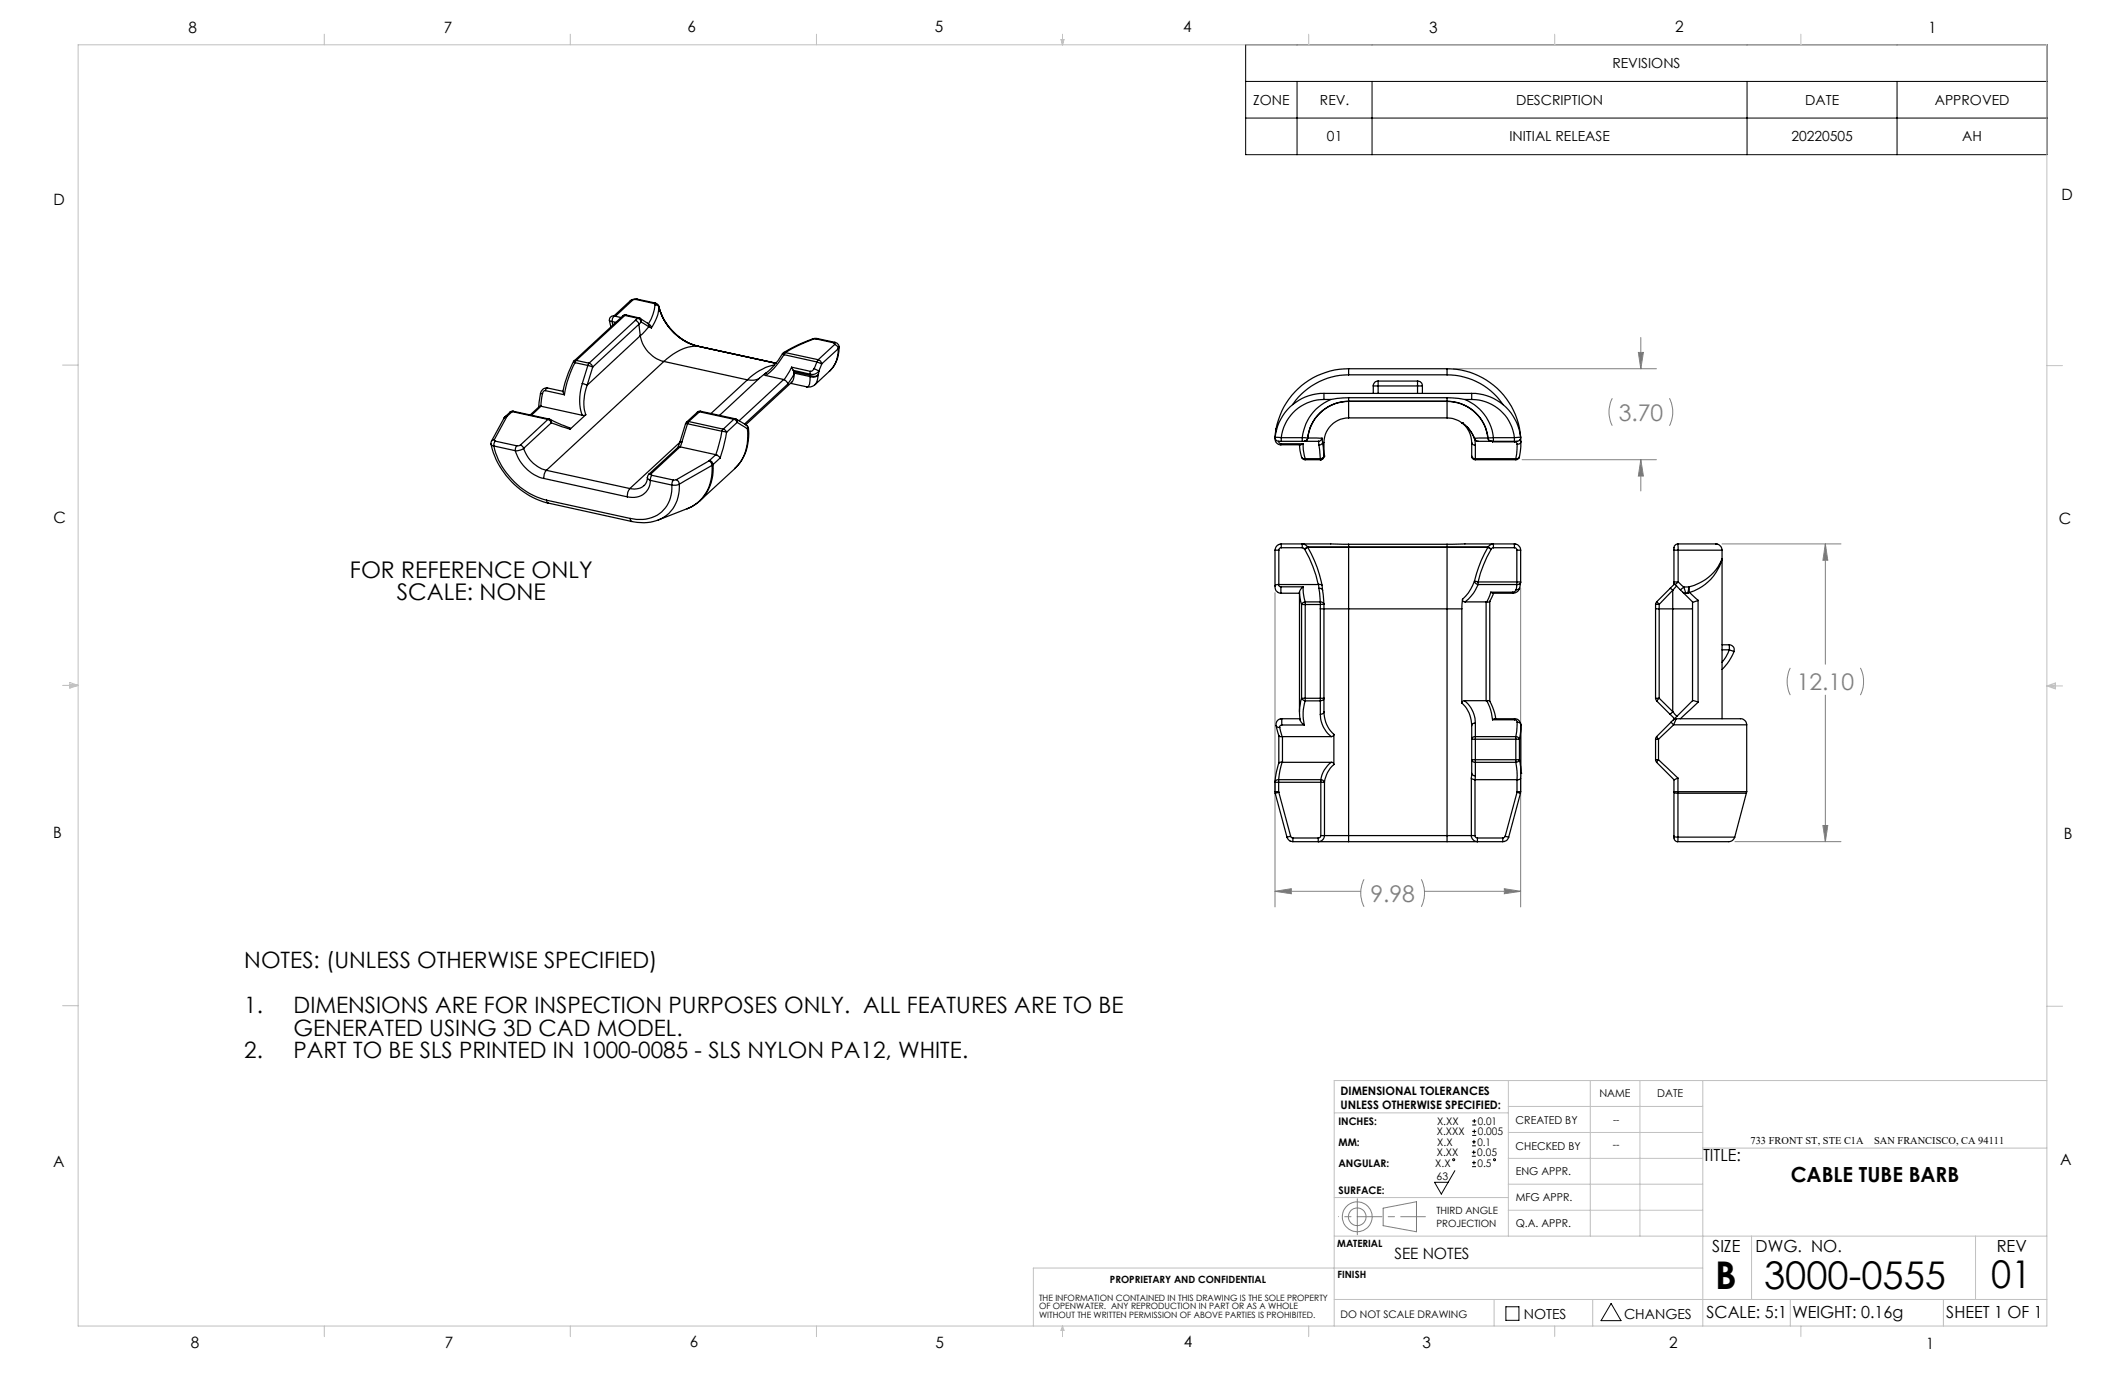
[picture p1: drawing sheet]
<svg xmlns="http://www.w3.org/2000/svg" width="432mm" height="279mm" viewBox="0 0 432 279" stroke-linecap="round" stroke-linejoin="round" font-family="sans-serif">
<g fill="none" stroke="#000" stroke-width=".2">
<path d="M253.1 9.1h162.9v22.3h-162.9zM253.1 16.5h162.9M263.6 16.5v14.9M278.8 16.5v14.9M355 16.5v14.9M385.5 16.5v14.9M253.1 24h162.9M295.6 237.9l-2.7 4.7-1.4-2.4h2.8M299.1 234.9h.8M299.1 234.1h.8M299.1 232.8h.8M299.1 232h.8"/>
<path d="M299.1 237.1h.8M299.1 236.3h.8M299.2 228.6h.8M299.2 227.8h.8M299.2 230.7h.8M299.2 229.9h.8M299.5 233.8v.8M299.5 231.6v.8M299.5 235.9v.8M299.6 227.4v.8M299.6 229.5v.8M306 265.5h2.6v2.8h-2.6z"/>
<path d="M327.4 264.9l2 3.5h-4.1z"/>
<circle cx="295.4" cy="235.7" r=".2"/>
<circle cx="303.7" cy="235.7" r=".2"/>
</g>
<g fill="none" stroke="#808080" stroke-width=".2">
<path d="M295.3 74.9h41.3M332.9 71.6h1l-.5 3.3zM333.4 68.6v6.3M309.3 93.4h27.3M327.6 80.9a6.1 6.1 0 0 0 0 5.6M333.4 93.4l.5 3.3h-1zM333.4 93.4v6.4M339.2 80.9a6.1 6.1 0 0 1 0 5.6M309 119.5v64.8M349.9 110.5h24.2M370.9 110.5l.5 3.3h-1zM370.9 110.5v24.5"/>
<path d="M259.1 120.4v63.9M363.8 135.7a6.4 6.4 0 0 0 0 5.6M378 135.7a6.4 6.4 0 0 1 0 5.6M370.9 141.3v29.7M277.2 178.7a6.1 6.1 0 0 0 0 5.6M288.8 178.7a6.4 6.4 0 0 1 0 5.6M352.5 171h21.6M370.4 167.7h1l-.5 3.3zM259.1 181.1l3.3-.5v1zM259.1 181.1h17.4M289.5 181.1h19.5M305.7 180.6l3.3 .5-3.3 .5z"/>
<path d="M281.1 245.5l6.7-1.3v6.1l-6.7-1.2z"/>
<circle cx="275.8" cy="247.3" r="1.8"/>
<circle cx="275.8" cy="247.3" r="3"/>
</g>
<path d="M275.8 247.2h13.8" fill="none" stroke="#808080" stroke-width=".2" stroke-dasharray="15.2 1.3 1.3 1.3" stroke-dashoffset="10.2"/>
<path d="M275.8 247.2v-3.6M275.8 247.2v3.7" fill="none" stroke="#808080" stroke-width=".2" stroke-dasharray="15.2 1.3 1.3 1.3"/>
<path d="M275.8 247.2h-3.8" fill="none" stroke="#808080" stroke-width=".2" stroke-dasharray="15.2 1.3 1.3 1.3" stroke-dashoffset="15.2"/>
<g fill="none" stroke="#c0c0c0" stroke-width=".2">
<path d="M15.9 9.1h400v260.4h-400zM65.9 6.9v2.2M115.9 6.9v2.2M165.9 6.9v2.2M215.6 8h.6l-.3 1.1zM215.7 8l.2 1.1M215.9 6.9v2.2M216 8l-.1 1.1M265.9 6.9v2.2M315.9 6.9v2.2M365.9 6.9v2.2M12.7 74.2h3.2"/>
<path d="M415.9 74.3h3.2M12.7 139.3h3.2M14.2 139.1l1.7 .2M14.2 138.7l1.7 .6-1.7 .5zM15.9 139.3l-1.7 .3M415.9 139.4h3.2M415.9 139.4l1.8-.6v1.2zM415.9 139.4l1.8 .3M417.7 139.2l-1.8 .2M12.7 204.4h3.2M306.5 219.6v31.6M323.1 219.6v31.6"/>
<path d="M333.2 219.6v31.6M346 219.6v49.9M415.9 204.5h3.2M415.9 219.6h-144.8v49.9M271.1 226.1h35.4M306.5 235.4h39.5M306.5 230.1h39.5M306.5 224.8h39.5M346 233.3h69.9M271.1 251.2h144.8M271.1 243.3h35.4M306.5 245.9h39.5"/>
<path d="M306.5 240.6h39.5M346 257.7h-136v11.8M355.9 251.2v12.9M401.4 251.2v12.9M65.9 269.5v2.1M115.9 269.5v2.1M165.9 269.5v2.1M215.9 269.5v2.1M215.9 269.5l.3 .8h-.6zM265.9 269.5v2.1M271.1 264.1h144.8M303.6 264.1v5.4"/>
<path d="M315.9 269.5v2.1M323.6 264.1v5.4M363.8 264.1v5.4M365.9 269.5v2.1M394.9 264.1v5.4"/>
</g>
<path d="M259.1 181.1l3.3-.5v1zM305.7 180.6l3.3 .5-3.3 .5zM370.9 110.5l.5 3.3h-1zM370.4 167.7h1l-.5 3.3zM333.4 93.4l.5 3.3h-1zM332.9 71.6h1l-.5 3.3z" fill="#808080"/>
<g fill="none" stroke="#000" stroke-width=".25">
<path d="M110.2 80l-.3 2.5M110.2 80h-.4M110.8 79.4l-.4 .2-.2 .4M110.8 79.4l3.9 .8M111.3 78.8a1.27 1.27 0 0 0-1.5 1.2M111.3 78.8l-.2 .1-.3 .5M111.3 78.8l3.1 .7M116.5 73.5a19.5 19.5 0 0 0-2.1 6.3l.3 .4M116.5 73.5l.3 .2M116.7 73.3l-.2 .2M116.8 73.7a21.3 21.3 0 0 0-2.1 6.5M116.8 73.7l2.7 .6"/>
<path d="M117.1 73.2l-.3 .5M117.1 73.2l-.4 .1M117.1 73.2l2.6 .6M118.3 77.9a10.1 10.1 0 0 0 0 6.5M118.3 77.9l1 .4M119.3 78.3a8.9 8.9 0 0 0-.3 6M119.5 74.3l.9 .3M119.5 74.3l-1.2 3.6M119.7 73.8l-.2 .5M119.7 73.8a.97 .97 0 0 1 .7 .8M120.4 74.6l-1.1 3.7M123.8 65.1l.3 1.3"/>
<path d="M123.9 65.1l.5 .2M124.4 65.3l.1 .7M124.4 65.3l.7 .2M125 64.2a.85 .85 0 0 0-1.2 .9M126.2 64.5l-1.3-.3a.96 .96 0 0 0-.5 1.1M126.5 64.2l-9.8 9.1M127 64.1l-.5 .1M127 64.1l-9.9 9.1M127 64.1l2.6 .6M127.2 64h-.4l-.3 .2M127.2 64l-.2 .1M127.2 64l2.6 .6"/>
<path d="M128.1 61.1l-3.4 3.1M128.5 61l-.4 .1M128.5 61l-3.5 3.3M129.1 65.1l.6 .4 .1 .4M129.1 65.1l-9.4 8.7M129.2 60.9l-.7 .1M129.2 60.9l3.7 .8M129.5 60.8l-.6-.1-.8 .4M129.5 60.8l3.6 .8-.2 .1M129.5 60.8l-.3 .1M129.6 64.7l-.5 .4M129.6 64.7l.5 .4 .2 .3"/>
<path d="M129.8 64.6l.2 .1M129.8 64.6l-.2 .1M129.8 65.9l.3 2.3M129.8 65.9l-9.4 8.7M130 64.7l1.6 1M130 64.7l.3 .3v.4M130.1 68.2a6.5 6.5 0 0 0 4.8 5.2M130.1 68.2l-10.8 10.1M130.3 65.4l-.5 .5M130.3 65.4l1.5 1M131.6 65.7a1.29 1.29 0 0 1 .8 .9M131.6 65.7l.2 .2v.5"/>
<path d="M131.8 66.4l-1.7 1.8M131.8 66.4l.6 .2M132.9 61.7l.2 .2M133.1 61.6l.5 .2 .3 .5M133.1 61.9a.74 .74 0 0 1 .8 .5M133.1 61.9a.76 .76 0 0 1 .8 .5M133.1 61.9a8.7 8.7 0 0 1-1.3 3.9M133.1 61.9h.1M133.9 62.3a11.4 11.4 0 0 0 7.9 8M133.9 62.3v.1M133.9 62.4a11 11 0 0 0 7.8 7.9M133.9 62.4a8.9 8.9 0 0 1-1.5 4.2"/>
<path d="M133.9 62.4a11.1 11.1 0 0 0 7.9 7.9l15.9 3.5-15.9-3.5M133.9 62.4h.1M134.9 73.4l-23.9 22.2M134.9 73.4l17 3.8M141.7 70.3a9.7 9.7 0 0 0-6.8 3.1M141.7 70.3h.1M141.7 70.3l16 3.5M151.9 77.2l-7.4 6.8M154.3 76.9a3.3 3.3 0 0 1-2.4 .3M154.3 76.9l-8.1 7.5M155.4 76l-1.1 .9M155.4 76l-.1 .1 .3 .2"/>
<path d="M155.6 76.3l3.6 .8M155.6 75.8l-.2 .2M155.6 75.8h.1M157.4 74.2a11.2 11.2 0 0 0-5.5 3M159 71.9a13.8 13.8 0 0 1-3.4 3.9M159 71.9l.3 .2M159.2 71.6l-.2 .3M159.2 77.1l.1 .1M159.2 71.6h.4M159.2 77.1l-9 8.4M159.3 72.1l-.1 .1a14.4 14.4 0 0 1-3.6 4.1M159.3 72.1l6.7 1.5"/>
<path d="M159.3 77.2l.7 .5 .1 .4M159.6 71.6l-.3 .5M159.6 71.6l6.7 1.5M160.1 78.1l-8.8 8M160.7 77.9l3.2 .7M160.9 74.6l-1.6 2.6M160.9 74.6l.3 .6M160.9 74.6l3.8 .9M161.2 75.2l3.4 .8M161.2 75.2l.1 .3M161.3 75.5l.1 .3M161.3 75.5l3.3 .7"/>
<path d="M161.4 75.8v.2M161.4 75.8l3.2 .7M161.4 76l-1.3 2.1M161.4 76a2.3 2.3 0 0 1-.5 1.6l-9.3 8.7M164.6 76.2v.3M164.6 76v.2M164.6 76.5l-.1 1.6-.2 .4-.4 .1M164.7 75.5l-.1 .5M165.1 68.9l-2.7 1.1-3.2 1.6M165.1 68.9h.1M165.1 68.9h.2M165.2 68.9a30.2 30.2 0 0 0-5.6 2.7"/>
<path d="M165.2 68.9h.1M165.4 74.9a.78 .78 0 0 1-.7 .6M165.4 74.9l1 .5M165.8 68.9h-.5M165.8 68.9l3.6 .8M166 73.6l-.6 1.3M166 73.6l1 .3M166.1 68.8l-1 .1M166.1 68.8l3.6 .8-.3 .1M166.1 68.8l-.3 .1M166.3 76.2l-.1 .7a1.8 1.8 0 0 1-2.3 1.7M166.3 76.2a1.42 1.42 0 0 1-1.7 .3"/>
<path d="M166.3 76.2a1.47 1.47 0 0 1-1.7 0M166.3 73.1l-.3 .5M166.3 73.1a.95 .95 0 0 1 .7 .8M166.4 75.4l-.4 .4a1.65 1.65 0 0 1-1.4 .2M166.4 75.4l-.1 .8M167 73.9l-.6 1.5M168.6 75.4l-3 2.8M168.6 75.4l-.1 .1M169.4 69.7l.3 .1-.1 .2M169.6 70a.94 .94 0 0 1 .7 .9M169.6 70l-3.3 3.1M169.7 69.6a1 1 0 0 1 .8 .9"/>
<path d="M170.3 70.9a5.9 5.9 0 0 1-1.7 4.5M170.3 70.9l-3.3 3M170.5 70.5a6.4 6.4 0 0 1-1.9 4.9M170.5 70.5l-.2 .4M269 79.9v1.3M269 79.9a9.9 9.9 0 0 0-9.9 8.9M269 79.9h30M274 74.9v1.3M274 74.9a15 15 0 0 0-14.7 12.2M274 76.2a14 14 0 0 0-11.4 6M274 76.2h20M274 74.9h20"/>
<path d="M279 78.4h1M279 78.4v1.5M280 77.4a.96 .96 0 0 0-1 1M280 77.4v1M280 77.4h8M280 78.4h8M280 78.4v1.5M288 77.4a.96 .96 0 0 1 1 1M288 78.4h1M288 77.4v1M288 78.4v1.5M289 78.4v1.5"/>
<path d="M294 74.9v1.3M294 74.9a15 15 0 0 1 15 14.8M294 76.2a13.7 13.7 0 0 1 11.4 6M299 79.9v1.3M299 79.9a10 10 0 0 1 10 8.9M99.8 90.2a16.2 16.2 0 0 0 11.6 12M99.8 90.2l.2 .4h.4M99.9 89.6l-.1 .6M100.4 90.6a15.1 15.1 0 0 0 10.7 11M100.4 90.6l4.3 1M100.4 89.4v.1l.2 .1M100.4 89.4l-.5 .2"/>
<path d="M100.6 89.6l-.2 .5v.5M100.6 89.6l4.4 1M102.4 84.9l-2.5 4.7M102.7 84.7l-.3 .2M103 84.6l-.6 .3M103 84.6l-2.6 4.8M103.1 84.6l-.4 .1M103.1 84.6h-.1M103.6 83.7l-.9 1M104.1 83.6l-.5 .1M104.1 83.6l-1 1M104.1 83.6l7.2 1.6"/>
<path d="M104.3 83.6l-.3-.1-.4 .2M104.3 83.6h-.2M104.3 83.6l7.3 1.6M104.7 91.6a8.3 8.3 0 0 0 5.8 5.6M105 90.6l-.2 .4-.1 .6M105.7 90.5l-.7 .1M105.7 90.5l.3 .1 .4 .5M106.4 91.1l-.6 .3-1.1 .2M106.4 91.1a6.7 6.7 0 0 0 4.6 4.5M109.8 80l-.3 2.7M109.9 82.5h.1M109.9 82.5l-.4 .1-1.8 1.7"/>
<path d="M109.9 82.5l8.4 1.9M109.9 82.5l-1.9 1.9M110.5 97.2l17 3.8M111 95.6a2.02 2.02 0 0 0-.5 1.6M111 95.6l17 3.7M111.3 85.2l.5 .3 .2 .4M111.3 85.2l-5.6 5.3M111.6 85.2h.2M111.6 85.2h-.3M111.8 85.2l3.9 1.7 .2 .2v.1M111.8 85.2l.2 .2v.5M112 85.9l3.9 1.3"/>
<path d="M112 85.9l-5.6 5.2M119 84.3l-.7 .1M119 84.3l-3.1 2.9M128 99.3a2.05 2.05 0 0 0-.5 1.7M131.6 97a2.48 2.48 0 0 1-3.2 2.3h-.4M131.9 96.3a.72 .72 0 0 0-.3 .8 .72 .72 0 0 0 .6 .5M132.2 97.6a3.5 3.5 0 0 1-4.7 3.4M132.2 97.6l4.3 1M132.3 96.3v.2l.2 .1M132.3 96.3h-.4M132.5 96.6l-.2 .3-.1 .7M132.5 96.6l4.3 .9"/>
<path d="M136.5 98.6a6.3 6.3 0 0 1-7.8 6.8l-.7-.1M136.8 97.5l-.2 .4-.1 .7M137.4 97.5l.5 .5 .1 .4M137.4 97.5h-.6M138 98.4l-.7 .2h-.8M138 98.4a7 7 0 0 1-4.2 7.3M138.1 89.9l-10.1 9.4M138.2 89.7l-.4 1.2M138.2 90.8h-.3l-6 5.5M138.2 89.7l.4 .1M138.2 90.8l-5.9 5.5M138.2 90.8h.1"/>
<path d="M138.2 90.8l7.3 1.6M138.6 89.8l-.4 1M139.3 86.1h.4M139.3 86.1l-1.1 3.6M139.5 85.8l-.2 .3M139.7 86.1l7 1.5M139.7 86.1l-1.1 3.7M139.9 85.7l-.2 .4M139.9 85.7l-.4 .1M139.9 85.7l7.1 1.5M141.7 83.7l-2.2 2.1M142.1 83.7h-.4"/>
<path d="M142.1 83.7l-2.2 2M142.1 83.7l7 1.5M142.4 83.6l-.7 .1M142.4 83.6l-.3 .1M142.4 83.6l7 1.5M144.1 93.6l.5 .5 .1 .4M144.1 93.6l-6.7 3.9M144.2 93.6a.95 .95 0 0 1 .7 .8M144.2 93.6h-.1M144.7 94.5l-6.7 3.9M144.7 94.5a8.4 8.4 0 0 1-5.1 8.9l-5.8 2.3M144.9 94.4a8.9 8.9 0 0 1-2.6 7.3"/>
<path d="M144.9 94.4l-.2 .1M145.5 92.4l.8 .7M145.5 92.4h.1M145.5 92.4l-1.3 1.2M146.3 93.1l-1.4 1.3M146.7 87.6l-1.2 4.8M146.7 87.6l.9 .2M147 87.2l.3 .1 .3 .5M147 87.2l-.3 .4M147.6 87.8l-.6 3.2-.7 2.1M149.1 85.2l.3 .1 .4 .5M149.1 85.2l-2.1 2"/>
<path d="M149.3 95.2l-7 6.5M149.3 95.2h.1M149.4 85.1l.1 .1M149.4 85.1l-.3 .1M149.5 85.2l2.1 1.2M149.5 85.2l.3 .2v.4M149.8 85.8l2.1 1.3M149.8 85.8l-2.2 2M151.6 86.4l.3 .2a9.2 9.2 0 0 1-1.1 6.8l-1.5 1.8M151.6 86.4l.3 .3v.4M151.9 87.1a9.3 9.3 0 0 1-2.6 8.1M152 87l-.1 .1"/>
<path d="M259.1 89.1a1.18 1.18 0 0 0 1.2 1.3M259.1 88.8v.3M259.1 88.8l1.2 .1M259.1 88.8a.73 .73 0 0 0 .8 .9M259.1 89v.1M259.3 87.1v.5M259.3 87.1l-.2 1.9M259.3 87.1l.1 .2M259.8 89.7l.1 .3 .4 .2M259.9 89.7h.4M260.3 90.2v.2M260.3 90.2h4.5"/>
<path d="M260.3 88.9v.8M260.3 88.9h4.3M260.3 89.7h4.3M264.1 90.4l.4 2.5M264.5 92.9l.3 .3h.4M264.5 92.9l.3 .4 .4 .1M264.6 88.9l1.1 .1M264.6 89.7h.4M264.6 88.9v.8M264.8 90.2v1.2l.4 1.8M264.8 90.2l-.5 .2h-4M265 89.7h.1"/>
<path d="M265.1 89.7h2.8M265.2 93.2v.2M265.2 93.2h3.1M265.2 93.4h3.1M265.7 89a.73 .73 0 0 1-.7 .7M265.7 89h.1M265.7 89a.74 .74 0 0 1-.6 .7M265.7 89h2.9M267.9 89.7l.1 .8M268 90.5l.3 2.7M268.3 93.2v.2M268.3 93.4h.1"/>
<path d="M268.6 89l-.2 .5-.5 .2M268.6 89l.1 .9M268.7 89.9h.3M268.7 89.9l-.1 .3-.6 .3M268.7 89.9l.3 2.8M269 81.2a8.7 8.7 0 0 0-8.7 7.7M269 92.7l-.1 .3-.6 .2M269 92.7h.1M269 92.7a.72 .72 0 0 1-.7 .7M269 89.9v2.8M269 81.2h1.4M270.4 81.2a9.5 9.5 0 0 0-5.8 7.7"/>
<path d="M274 80.8l-3.6 .4M274 80.8v.7M274 81.5a8.4 8.4 0 0 0-8.3 7.5M274 81.6a8.4 8.4 0 0 0-8.3 7.4M274 81.6v3.3M274 84.9a5.1 5.1 0 0 0-5 5M274 81.5v.1M274 80.8h20M274 81.5h20M274 81.6h20M274 84.9h20M294 80.8v.7"/>
<path d="M294 80.8l3.7 .4M294 81.5a8.4 8.4 0 0 1 8.4 7.5M294 81.6a8.4 8.4 0 0 1 8.3 7.4M294 81.6v3.3M294 84.9a5.2 5.2 0 0 1 3 1M294 81.5v.1M297 85.9l.2 .1M297 85.9a5 5 0 0 1 2 4M297.2 85.9a7.1 7.1 0 0 1 2.4 3.1M297.2 85.9h.1M297.7 81.2a9.5 9.5 0 0 1 5.8 7.7M297.7 81.2h1.3"/>
<path d="M298.1 86.7l.9 1.2 .6 1.3M299 81.2a8.7 8.7 0 0 1 8.7 7.7M299 89.9a.63 .63 0 0 0 .8 .6M299 92.7a.63 .63 0 0 0 .8 .5M299 92.7a.72 .72 0 0 0 .8 .7M299 89.9v2.8M299.6 89a.73 .73 0 0 0 .8 .7M299.6 89v.2M299.6 89.2l.4 .4 .4 .1M299.6 89.3l.2 1.2M299.8 93.2v.2M299.8 90.5v2.7"/>
<path d="M299.8 93.2h8.2M299.8 93.4h8.2M300.4 89.7h2.6M302.3 89a.73 .73 0 0 0 .7 .7M302.3 89h-2.7M302.3 89h.1M302.4 89a.73 .73 0 0 0 .6 .7M303 89.7h.1M303 89.7h.5M303.2 89.7l.1 .1M303.3 89.8h4.5M303.4 89.7l-.1 .1"/>
<path d="M303.5 88.9l-1.1 .1M303.5 88.9v.8M303.5 88.9h4.2M303.5 89.7h4.2M307.7 88.9v.8M307.8 89.8l.2 .1 .3 .4M307.8 89.7v.1M308 93.2v.2M308.3 90.3l-.3 2.9M308.8 92.8a.6 .6 0 0 1-.8 .4M308.8 92.8a.74 .74 0 0 1-.8 .6M308.8 89.4l.2 .3"/>
<path d="M309 88.8l-1.3 .1M309 88.8a.94 .94 0 0 1-1.3 .9M309 89.7a.63 .63 0 0 1-.7 .6M309 89.7l-.2 3.1M111.1 101.6l.1 .5 .2 .1M111.1 101.6l16.9 3.7M111.4 102.2l17 3.8M128 105.3l.1 .4 .3 .3M133.7 105.7a9.1 9.1 0 0 1-5.3 .3M142.2 101.7l-1.7 1.3-.9 .4M142.3 101.7h.1M259.8 118.8a.61 .61 0 0 0-.7 .2 .61 .61 0 0 0 .1 .8l.4 .5 .7 .2"/>
<path d="M259.8 118.8l.1 .3 .4 .1M259.8 118.8h8.1M259.9 111.8h-.8v7.3M259.9 111.8v7M260.3 119.2v1.3M260.3 119.2h4.5M260.3 110.5a1.26 1.26 0 0 0-1.2 1.3M260.3 111.3l-.2 .1-.2 .4M260.3 110.5v.8M260.3 111.3h4.3M260.3 110.5h4.3M264.6 111.3l.4 .2"/>
<path d="M264.6 110.5v.8M264.6 110.5a1.35 1.35 0 0 1 1.1 .7M264.6 110.5l9.4 .1M264.8 119.2l-.5 .5-.2 .6M264.8 119.2v1.3l.4 1.8M265 111.5l.1 .1M265.1 111.6a25.1 25.1 0 0 1 2.8 7.2M265.7 111.2l-.7 .3M265.7 111.2h8.3M265.7 111.2h.1M265.7 111.2a24.6 24.6 0 0 1 2.9 7.7M265.7 111.2l-.6 .4"/>
<path d="M267.9 118.7l.1 .9M267.9 118.7l.7 .2M267.9 118.7v.1M268 119.6l.3 2.7M268 119.6a.6 .6 0 0 1 .7 .3M268.6 118.9l.1 1M268.7 119.9l.3 2.9M274 111.2v12.5M274 110.6v.6M274 111.2h.1M274 111.2h20M274 110.6h20"/>
<path d="M294 111.2v12.5M294 111.2h8.3M294 110.6v.6M294 111.2h8.4M294 111.2h.1M299.6 118.1l.8 .2M299.6 118.1a9.2 9.2 0 0 1-2.4 3.7M299.6 118.1a.88 .88 0 0 0 .8 .7M300.4 118.3v.5M300.4 118.8l-.1 .1a8.2 8.2 0 0 1-2.6 3.4M300.4 118.8h7.8M300.4 118.3h7.8"/>
<path d="M302.3 111.2a24.3 24.3 0 0 0-2.7 6.9M302.3 111.2l.7 .4M302.4 111.2l.6 .3M302.4 111.2h-.1M303 111.6a24.2 24.2 0 0 0-2.6 6.7M303 111.5v.1M303.5 111.3l-.5 .2M303.5 110.5l-.5 .1-.6 .6M303.5 110.5v.8M303.5 110.5l-9.5 .1M303.5 111.3h4.2M303.5 110.5h4.2"/>
<path d="M307.7 110.5a1.33 1.33 0 0 1 1.3 1.3M307.7 111.3l.5 .2v.3M307.7 110.5v.8M308.1 119.8l-.3 .4-.4 .1M308.2 118.3v.5M308.2 118.8l-.1 1M308.2 111.8h.8M308.2 118.3h.8M308.2 111.8v6.5M308.8 119.5a1.37 1.37 0 0 1-1.4 1M308.8 119.5l-.2 .2-.5 .1M309 118.3h.1"/>
<path d="M309 118.3l-.2 1.2M309 118.3a.67 .67 0 0 1-.8 .5M309 111.8v6.5M339.4 119.6l-2.8 2.7M339.4 119.6l.5 .3M339.9 119.9v3.8M339.9 119.9l-2.8 2.9M340.1 111.6v7.2M340.4 118.8l1 1M340.4 118.8l-.2-.1-.8 .9M340.7 119.1l-.8 .8M340.9 110.5h7a1.51 1.51 0 0 1 2 1.3"/>
<path d="M340.9 110.5l.1 1.3M340.9 110.5a.9 .9 0 0 0-.7 1.3h.8M341 111.8h8.9M341 118.3l1.1 1M341 118.3h-.9l.3 .5M341 118.3l-.6 .5M341 111.8v6.5M341.4 119.8l.5 .5M342.1 119.3h1M342.1 119.3l-.7 .5M342.1 119.3l.3 1.2M343.1 119.3a9.3 9.3 0 0 0 6.8-5.8v.1a9.6 9.6 0 0 1-6.8 6.9"/>
<path d="M343.1 119.3a1.14 1.14 0 0 1 0 1.2M343.1 119.3a1.36 1.36 0 0 1-.3 1.2M348.7 110.5l.3 .1M349.9 111.8v34.2M260.3 120.5h3.8M264.1 120.3l.1 1.3 .3 1.2M264.1 120.3v24.3M264.5 122.8h.7M264.5 122.8v19.1M265.2 122.3l-.5 .3-.2 .2M265.2 122.3v.5M265.2 122.8v19.1"/>
<path d="M265.2 122.8h3.1M265.2 122.3h3.1M268.3 122.3v.5M268.3 122.3a.71 .71 0 0 1 .7 .5M268.3 123.7h.7M268.3 122.8v.9M268.3 123.7v18.2M269 122.8h-.7M269 122.8v.9M269 123.7h5M269 123.7v20.9M274 123.7v46.1"/>
<path d="M274 123.7h20M294 123.7h3M294 123.7v46.1M297 123.7v19.1M297.2 121.8l-.2 1.9M297.2 121.8l.1 .3 .4 .2M297.7 122.3h4.3M302 122.3h.1M302 122.3v20.1M302.7 122.2v20.3M302.9 120.3l-.8 2M302.9 120.3l.5 .2h4v-.2"/>
<path d="M302.9 120.3h4.5M303.5 120.5l-.8 1.7-.6 .1M336.4 122.8v.9M336.4 123.7h.7M336.4 123.7v18.2M336.6 122.3l.5 .5M336.6 122.3l-.2 .5M337.1 122.8v.9M337.1 122.8h-.7M337.1 123.7h2.8M337.1 123.7v18.2M339.9 123.7h4"/>
<path d="M339.9 123.7v20.9M341.9 120.3l.5 .2M341.9 120.3l2 2M342.4 120.5h.4M343.1 120.5h-.3M343.3 120.4l1.8 1.6M343.9 122.3v20.1M345.1 122l-1.2 .3M345.1 122v20.7M349.9 131h1.5M349.9 132h1.5M351.4 132l-.6 1.4-.9 1.2"/>
<path d="M351.4 132l1 .4M351.4 131v1M351.4 131a1.02 1.02 0 0 1 1 1.4M352.4 132.4a10.5 10.5 0 0 1-2.5 3.6M259.1 158.9v.1M259.1 159h.7M259.1 159v1.9M259.8 158.4v.6M259.8 158.4a.66 .66 0 0 0-.7 .5M259.8 159v1.9M259.8 158.4h8.6M259.8 159h8.6"/>
<path d="M259.9 149.5v5.6M260 147.8l-.5-.1-.2-.3 .6 2.1 .2 .2h.4M260 147.8l.5 1.9M260.5 146a1.13 1.13 0 0 0-1.2 1.4M260.5 147.3l-.4 .2-.1 .3M260.5 146v1.3M260.5 147.3h4.5M260.5 146h3.7M260.5 154.9h-.5a12.5 12.5 0 0 0-.9 4M260.5 149.7h.1M260.5 154.9l-.4 1.7-.3 1.8M260.5 154.9h.1"/>
<path d="M260.6 154.9h9.9M260.6 149.7h9.9M260.6 149.7v5.2M264.1 144.6l.1 1.9 .8 .8M264.5 141.9h.7M264.5 141.9l.7 .5M264.5 141.9l-.4 1.8v.9M265.2 141.9v.5M265.2 142.4a9.1 9.1 0 0 0-.2 4.9M265.2 142.4h3.1M265.2 141.9h3.1M268.3 141.9v.5"/>
<path d="M268.3 141.9h.6a.3 .3 0 0 1 0 .4 .3 .3 0 0 1-.3 0l-.3 .1M268.3 145.2a5.8 5.8 0 0 0 2.2 4.5M268.3 142.4v2.8M268.4 158.4v.6M268.4 158.4l.5 .2 .2 .4M268.4 159h.7M268.4 159v10.8M269 144.6a.68 .68 0 0 1-.7 .6M269 144.6a6.1 6.1 0 0 0 2 4.6M269.1 159v10.8M270.5 154.9a5.3 5.3 0 0 0-2.1 3.5M270.5 154.9l.4 .1 .1 .4"/>
<path d="M271 149.2v.3l-.5 .2M271 155.4a5.6 5.6 0 0 0-1.9 3.6M271 149.2v6.2M297 142.8a6.1 6.1 0 0 1 2 4.7M297.6 142.4a5.8 5.8 0 0 1 2.2 4.5M297.6 142.4l-.5 .2-.1 .2M297.6 142.4h4.4M299 158.1l.7 .3M299 158.1v11.7M299 157.1a.7 .7 0 0 0 .8 .6M299 157.1v1M299 147.5v9.6"/>
<path d="M299.7 158.4h8.6M299.7 158.4v11.4M299.8 149.7a.44 .44 0 0 0-.5 0 .44 .44 0 0 0-.1 .5h.6M299.8 154.4h-.7a.54 .54 0 0 0 .7 .5M299.8 154.4v.5M299.8 149.7v.5M299.8 146.9a.63 .63 0 0 0-.8 .6M299.8 157.7v.7M299.8 146.9v2.8M299.8 150.2v4.2M299.8 154.9v2.8M299.8 154.4h8.2"/>
<path d="M299.8 154.9h8.2M299.8 150.2h8.2M299.8 149.7h8.2M302 142.4h.1M302.1 142.4l.8 1.9 .4 2M302.1 142.4l.6 .1M302.7 142.5l.8 1.8 .4 1.7M303.3 146.3h4.5M307.8 146.3h.2l.3 .5M307.8 146v.3M307.8 146a1.2 1.2 0 0 1 1.2 1.3M307.8 146h-4l-.5 .3"/>
<path d="M308 154.4v.5M308 149.7v.5M308 150.2h.8M308 154.4h.8M308 149.7l.6 .2 .2 .3M308 154.9l.3 1.8v1.7M308 150.2v4.2M308.3 158.4h.1M308.3 158.4v2.6M308.3 146.8l-.3 2.9M308.3 146.8a.63 .63 0 0 1 .7 .5M308.8 154.4l-.2 .3-.6 .2"/>
<path d="M308.8 154.4l.2 2.7M308.8 150.2v4.2M309 158.2l-.3 .2h-.4M309 158.2v2.7M309 157.1v1.1M309 157.1h.1M309 147.4l-.2 2.8M309 147.3v9.8M336.4 150.2h.6M336.4 154.4h.6M336.4 154.4l.2 .5M336.4 141.9h.7"/>
<path d="M336.4 141.9l.2 .5M336.4 150.2v4.2M336.6 149.7l.4 .5M336.6 154.9l3.5 3.5M336.6 149.7l-.2 .5M336.6 142.4l2.8 2.8M337 154.4l4 3.7M337 154.4l-.4 .5M337 150.2v4.2M337.1 141.9l-.5 .5M337.1 141.9l2.8 2.7M339.4 145.2l.9 .8"/>
<path d="M339.5 146.8l.6 .5M339.5 146.8l-2.9 2.9M339.9 144.6l-.5 .6M339.9 144.6l.8 1M340 146.3l-.5 .5M340.1 147.3h14.8M340.1 147.3l-3.1 2.9M340.1 158.4v11.5M340.6 146h12.8a1.26 1.26 0 0 1 1.5 1.3M340.6 146l-.5 1.3M340.6 146l-.6 .3M341 158.1l-.9 .3"/>
<path d="M341 158.1v3.1M343.9 142.4l1.2 .3M343.9 142.4l-3.9 3.9M345.1 142.7l-3.6 3.3M354.9 147.3v13.6M259.1 160.9h.7M259.1 160.9v.3M259.1 161.2l2.4 8.9M259.8 160.9l.1 .1M259.9 161l-.8 .2M259.9 161l2.4 8.9M261.5 170.1l.6 .8 .6 .1"/>
<path d="M262.3 169.9l.1 .3 .3 .1M262.3 169.9l-.8 .2M262.7 170.3v.7M262.7 170.3h5.2M262.7 171h5.2M267.9 170.3v.7M267.9 171h6.1M268.4 169.8h.7M268.4 169.8l-.1 .3-.4 .2M269.1 169.8h4.9M269.1 169.8a1.25 1.25 0 0 1-1.2 1.2M274 169.8v1.2"/>
<path d="M274 171h20M274 169.8h20M294 169.8h5M294 169.8v1.2M294 171h6.2M299 169.8h.7M299 169.8a1.24 1.24 0 0 0 1.2 1.2M299.7 169.8l.2 .4 .3 .1M300.2 170.3v.7M300.2 170.3h5.2M300.2 171h5.2M305.4 170.3v.7"/>
<path d="M305.9 169.9l-.5 .4M305.9 169.9l.7 .2M306.6 170.1l-.5 .7-.7 .2M308.3 161l.7 .2M308.3 160.9h.7M308.3 161l-2.4 8.9M309 161.2l-2.4 8.9M309 160.9v.3M340.1 160.9h14.8M340.1 161l.9 .2M340.1 169.9l.3 .2h.6M340.1 169.9v.4a.76 .76 0 0 0 .8 .7"/>
<path d="M341 161.2h13.9M341 161.2v8.9M341 170.1h11.5M341 170.1l-.1 .9M352.5 170.1a1.56 1.56 0 0 1-1.9 .9h-9.7M354.9 161.2l-2.4 8.9M354.9 160.9v.3"/>
</g>
<g font-size="7.8">
<text x="348.5" y="261.9">B</text>
<text x="358.5" y="261.9">3000-0555</text>
<text x="404.6" y="261.8">01</text>
</g>
<g font-size="4.7" fill="#808080">
<text x="328.9" y="85.5">3.70</text>
<text x="365.1" y="140.2">12.10</text>
<text x="278.5" y="183.2">9.98</text>
</g>
<g font-size="4.7">
<text x="71.1" y="117.4">FOR REFERENCE ONLY</text>
<text x="80.6" y="121.9">SCALE: NONE</text>
</g>
<g font-size="4.6">
<text x="49.6" y="196.7">NOTES: (UNLESS OTHERWISE SPECIFIED)</text>
<text x="49.6" y="205.9">1.</text>
<text x="59.6" y="205.9">DIMENSIONS ARE FOR INSPECTION PURPOSES ONLY. ALL FEATURES ARE TO BE</text>
<text x="49.6" y="215">2.</text>
<text x="59.6" y="210.4">GENERATED USING 3D CAD MODEL.</text>
<text x="59.6" y="215">PART TO BE SLS PRINTED IN 1000-0085 - SLS NYLON PA12, WHITE.</text>
</g>
<text font-size="4.2" x="363.9" y="240.3">CABLE TUBE BARB</text>
<g font-size="3.4">
<text x="346.1" y="235.9">TITLE:</text>
<text x="347.9" y="254.3">SIZE</text>
<text x="356.7" y="254.4">DWG. NO.</text>
<text x="405.7" y="254.5">REV</text>
<text x="346.8" y="267.9">SCALE: 5:1</text>
<text x="364.2" y="267.9">WEIGHT: 0.16g</text>
<text x="395.5" y="267.9">SHEET 1 OF 1</text>
</g>
<g font-size="3.2">
<text x="38.3" y="6.7">8</text>
<text x="90.2" y="6.7">7</text>
<text x="139.7" y="6.5">6</text>
<text x="190" y="6.5">5</text>
<text x="240.4" y="6.5">4</text>
<text x="290.4" y="6.7">3</text>
<text x="340.4" y="6.5">2</text>
<text x="391.9" y="6.7">1</text>
<text x="10.9" y="41.6">D</text>
<text x="418.9" y="40.7">D</text>
<text x="10.9" y="106.3">C</text>
<text x="418.4" y="106.4">C</text>
<text x="10.8" y="170.2">B</text>
<text x="419.4" y="170.6">B</text>
<text x="10.8" y="237.2">A</text>
<text x="418.6" y="236.8">A</text>
<text x="283.3" y="255.9">SEE NOTES</text>
<text x="38.8" y="273.8">8</text>
<text x="90.4" y="273.8">7</text>
<text x="140.2" y="273.8">6</text>
<text x="190.1" y="273.9">5</text>
<text x="240.5" y="273.8">4</text>
<text x="289" y="273.9">3</text>
<text x="339.1" y="273.8">2</text>
<text x="391.4" y="274.1">1</text>
</g>
<g font-size="2.8">
<text x="327.6" y="13.9">REVISIONS</text>
<text x="254.7" y="21.3">ZONE</text>
<text x="268.2" y="21.3">REV.</text>
<text x="308.1" y="21.3">DESCRIPTION</text>
<text x="366.8" y="21.3">DATE</text>
<text x="393.1" y="21.3">APPROVED</text>
<text x="269.6" y="28.7">01</text>
<text x="306.7" y="28.7">INITIAL RELEASE</text>
<text x="364" y="28.7">20220505</text>
<text x="398.7" y="28.7">AH</text>
<text x="309.6" y="268">NOTES</text>
<text x="330" y="268">CHANGES</text>
</g>
<g font-size="2.4">
<text x="272.4" y="222.5">DIMENSIONAL TOLERANCES</text>
<text x="272.4" y="225.3">UNLESS OTHERWISE SPECIFIED:</text>
</g>
<g font-size="2.2">
<text x="325" y="222.9">NAME</text>
<text x="336.8" y="222.9">DATE</text>
<text x="308" y="233.6">CHECKED BY</text>
<text x="308" y="228.4">CREATED BY</text>
<text x="308" y="238.8">ENG APPR.</text>
<text x="308" y="244">MFG APPR.</text>
<text x="308" y="249.3">Q.A. APPR.</text>
</g>
<g font-size="2.1">
<text x="272" y="228.6">INCHES:</text>
<text x="272" y="232.8">MM:</text>
<text x="292" y="230.7">X.XXX</text>
<text x="292" y="228.6">X.XX</text>
<text x="292.1" y="232.8">X.X</text>
<text x="300.2" y="232.8">0.1</text>
<text x="300.3" y="228.6">0.01</text>
<text x="300.3" y="230.7">0.005</text>
<text x="327.8" y="233.4">--</text>
<text x="355.7" y="232.4">733 FRONT ST, STE C1A</text>
<text x="380.8" y="232.4">SAN FRANCISCO, CA 94111</text>
<text x="272" y="237">ANGULAR:</text>
<text x="291.6" y="237">X.X</text>
<text x="291.9" y="239.8">63</text>
<text x="292" y="234.9">X.XX</text>
<text x="300.2" y="234.9">0.05</text>
<text x="300.2" y="237">0.5</text>
<text x="272" y="242.6">SURFACE:</text>
<text x="272.4" y="267.8">DO NOT SCALE DRAWING</text>
</g>
<g font-size="2">
<text x="327.8" y="228.3">--</text>
<text x="291.9" y="246.8">THIRD ANGLE</text>
<text x="291.9" y="249.3">PROJECTION</text>
<text x="271.7" y="253.4">MATERIAL</text>
<text x="225.5" y="260.6">PROPRIETARY AND CONFIDENTIAL</text>
<text x="271.8" y="259.7">FINISH</text>
</g>
<g font-size="1.8">
<text x="211.1" y="264.3">THE INFORMATION CONTAINED IN THIS DRAWING IS THE SOLE PROPERTY</text>
<text x="211.1" y="266.1">OF OPENWATER. ANY REPRODUCTION IN PART OR AS A WHOLE</text>
<text x="211.1" y="267.8">WITHOUT THE WRITTEN PERMISSION OF ABOVE PARTIES IS PROHIBITED.</text>
</g>
</svg>
